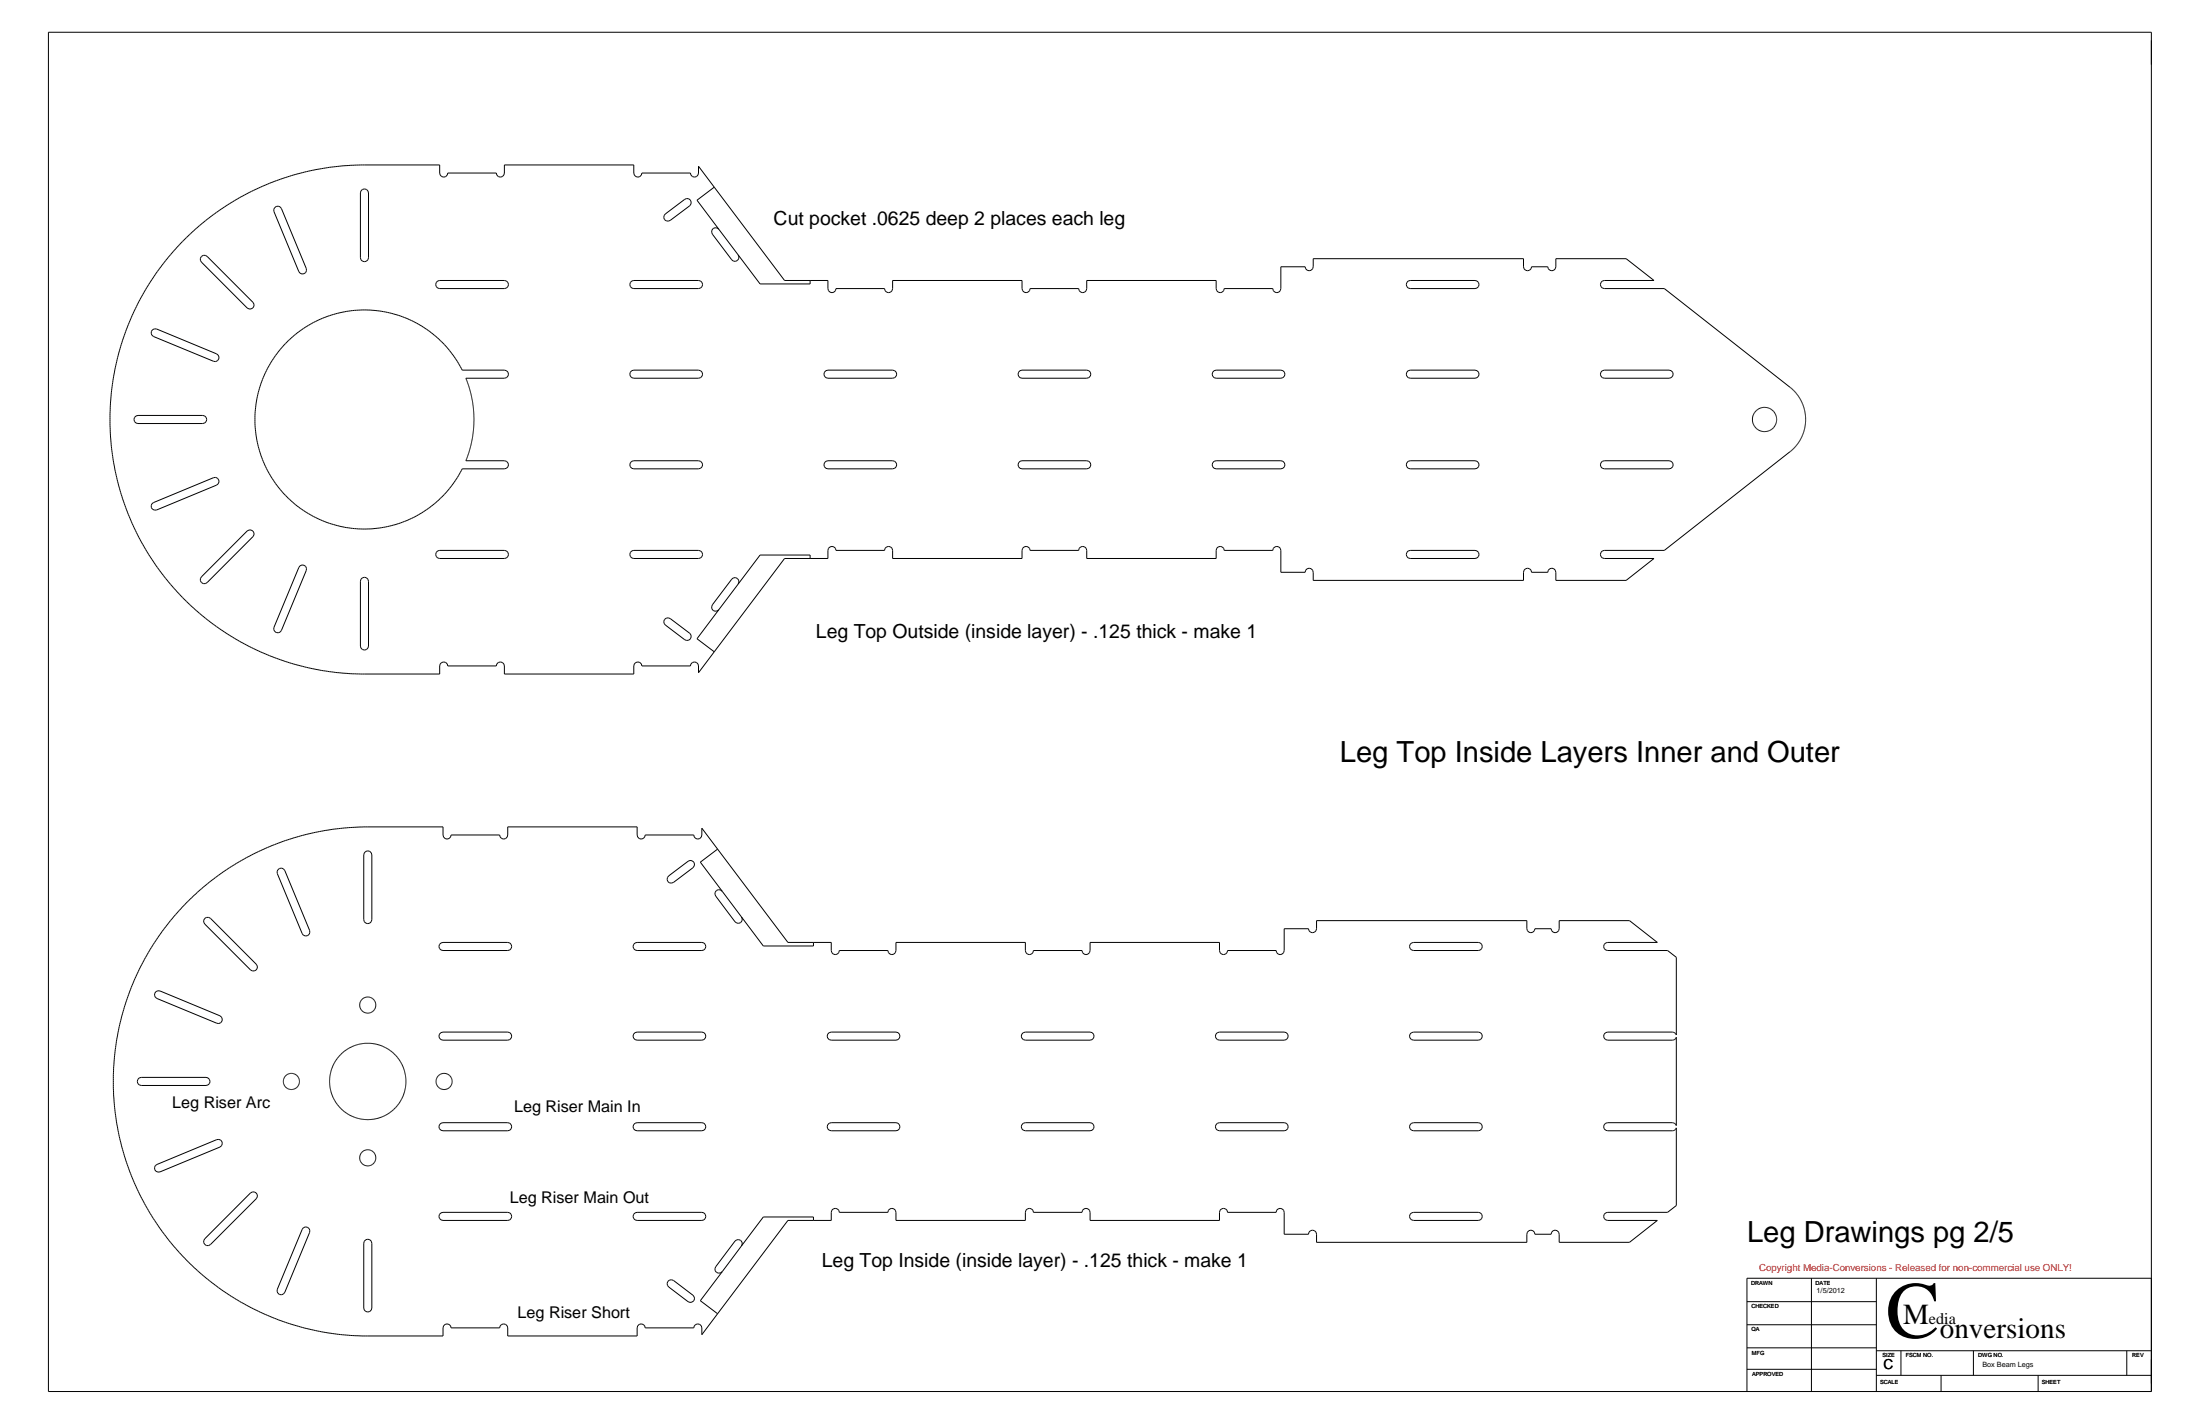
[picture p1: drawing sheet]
<svg xmlns="http://www.w3.org/2000/svg" width="864mm" height="559mm" viewBox="0 0 864 559" stroke-linecap="round" stroke-linejoin="round" font-family="sans-serif">
<g fill="none" stroke="#000" stroke-width=".39">
<path d="M19 12.7h825.5v533.4h-825.5zM141.7 74.9a1.6 1.6 0 0 1 1.8-.7 1.6 1.6 0 0 1 1.2 1.5v25.4a1.59 1.59 0 0 1-1.6 1.6 1.59 1.59 0 0 1-1.6-1.6v-25.4zM280.4 73.4l-6.8 5.2 8.6 11.4M71.1 95.3l5.5-5.3 4.1-3.4 5.5-4.1 6.5-4.1 10.9-5.5 7.9-3.1 5.1-1.5 6-1.5 6.7-1.1 12.2-1h31.1v3.2a1.59 1.59 0 0 0 1.6 1.6 1.59 1.59 0 0 0 1.6-1.6h19l.2 .8a1.58 1.58 0 0 0 1.8 .8 1.58 1.58 0 0 0 1.2-1.6v-3.2h50.8l.2 4a1.58 1.58 0 0 0 1.8 .8 1.58 1.58 0 0 0 1.2-1.6h19l.2 .8a1.58 1.58 0 0 0 1.8 .8 1.58 1.58 0 0 0 1.2-1.6v-2.7l33.8 44.9h17v3.1a1.59 1.59 0 0 0 1.6 1.6 1.59 1.59 0 0 0 1.6-1.6h19l.2 .8a1.58 1.58 0 0 0 1.8 .8 1.58 1.58 0 0 0 1.2-1.6v-3.1h50.8l.2 3.9a1.58 1.58 0 0 0 1.8 .8 1.58 1.58 0 0 0 1.2-1.6h19l.2 .8a1.58 1.58 0 0 0 1.8 .8 1.58 1.58 0 0 0 1.2-1.6v-3.1h50.8l.2 3.9a1.58 1.58 0 0 0 1.8 .8 1.58 1.58 0 0 0 1.2-1.6h19l.2 .8a1.58 1.58 0 0 0 1.8 .8 1.58 1.58 0 0 0 1.2-1.6v-8.5h9.5a1.59 1.59 0 0 0 1.6 1.6 1.59 1.59 0 0 0 1.6-1.6v-3.2h82.5l.3 4a1.58 1.58 0 0 0 1.7 .7 1.58 1.58 0 0 0 1.2-1.5h6.4l.2 .8a1.58 1.58 0 0 0 1.8 .7 1.58 1.58 0 0 0 1.1-1.5v-3.2h27.6l11 8.6h-19.5a1.59 1.59 0 0 0-1.6 1.6 1.59 1.59 0 0 0 1.6 1.5h23.5l50.1 39.4 2.3 2.4 1.6 2.9 1.1 3.2 .4 2.7-.3 3.9-.9 2.9-1.7 3.2-2.1 2.5-50.5 39.7h-23.5a1.59 1.59 0 0 0-1.6 1.6 1.59 1.59 0 0 0 1.6 1.6h19.5l-11 8.6h-27.6v-3.2a1.59 1.59 0 0 0-1.5-1.6 1.59 1.59 0 0 0-1.6 1.6h-6.4l-.2-.8a1.58 1.58 0 0 0-1.8-.8 1.58 1.58 0 0 0-1.2 1.6v3.2h-82.5l-.2-4a1.58 1.58 0 0 0-1.8-.8 1.58 1.58 0 0 0-1.2 1.6h-9.5v-8.6a1.59 1.59 0 0 0-1.6-1.6 1.59 1.59 0 0 0-1.6 1.6h-19l-.2-.8a1.6 1.6 0 0 0-1.8-.7 1.6 1.6 0 0 0-1.2 1.5v3.2h-50.8l-.2-4a1.6 1.6 0 0 0-1.8-.7 1.6 1.6 0 0 0-1.2 1.5h-19l-.2-.8a1.6 1.6 0 0 0-1.8-.7 1.6 1.6 0 0 0-1.2 1.5v3.2h-50.8l-.2-4a1.6 1.6 0 0 0-1.8-.7 1.6 1.6 0 0 0-1.2 1.5h-19l-.2-.8a1.6 1.6 0 0 0-1.8-.7 1.6 1.6 0 0 0-1.2 1.5v3.2h-17l-33.8 44.8v-2.7a1.59 1.59 0 0 0-1.6-1.5 1.59 1.59 0 0 0-1.6 1.5h-19l-.2-.8a1.6 1.6 0 0 0-1.8-.7 1.6 1.6 0 0 0-1.2 1.5v3.2h-50.8l-.2-4a1.6 1.6 0 0 0-1.8-.7 1.6 1.6 0 0 0-1.2 1.5h-19l-.2-.8a1.6 1.6 0 0 0-1.8-.7 1.6 1.6 0 0 0-1.2 1.5v3.2h-32.6a102.4 102.4 0 0 1-27.8-4.9l-10-3.8-7.5-3.8-8.5-5.2-5.5-4.1-6.9-6.1-6.8-7.2-5.7-7.3-3.3-5.1a102 102 0 0 1-8.4-17.2l-3.1-9.5-1.6-7.4a92.4 92.4 0 0 1-1.7-16l.1-6.1a99.3 99.3 0 0 1 15.5-49.8l6.2-8.8zM107.8 81.5a1.55 1.55 0 0 1 2.7 .4l9.7 23.5a1.58 1.58 0 0 1-.8 2 1.58 1.58 0 0 1-2.1-.8l-9.7-23.5-.2-.8zM261.2 83.9l7.6-5.7a1.6 1.6 0 0 1 2.2 .3 1.6 1.6 0 0 1-.3 2.3l-7.6 5.7a1.59 1.59 0 0 1-2.2-.3 1.59 1.59 0 0 1 .3-2.3zM282.2 90l16.2 21.4h19.6v-1.3M282.2 90a1.59 1.59 0 0 0-2.2-.3 1.59 1.59 0 0 0-.3 2.2l7.5 10a1.59 1.59 0 0 0 2.2 .3 1.59 1.59 0 0 0 .4-2.2M79.1 100.6l.7-.4h.8l.7 .4 18 18a1.59 1.59 0 0 1 0 2.2 1.59 1.59 0 0 1-2.3 .1l-17.9-18-.4-.7v-.9zM171.8 110.3l.8-.2h25.4a1.59 1.59 0 0 1 1.6 1.6 1.59 1.59 0 0 1-1.6 1.5h-25.4a1.6 1.6 0 0 1-1.5-1.1 1.6 1.6 0 0 1 .7-1.8zM248 110.3l.8-.2h25.4a1.59 1.59 0 0 1 1.6 1.6 1.59 1.59 0 0 1-1.6 1.5h-25.4a1.6 1.6 0 0 1-1.5-1.1 1.6 1.6 0 0 1 .7-1.8zM552.8 110.3l.8-.2h25.4a1.59 1.59 0 0 1 1.6 1.6 1.59 1.59 0 0 1-1.6 1.5h-25.4a1.6 1.6 0 0 1-1.5-1.1 1.6 1.6 0 0 1 .7-1.8z"/>
<path d="M59.9 129.3l1.6-.2 23.5 9.8a1.58 1.58 0 0 1 .9 2 1.58 1.58 0 0 1-2.1 .9l-23.5-9.7a1.62 1.62 0 0 1-.4-2.8zM113.2 133.7a43.2 43.2 0 0 1 46.2-8.9l4.2 2 4.5 2.9a42.7 42.7 0 0 1 13.3 15.5h16.6a1.59 1.59 0 0 1 1.6 1.6 1.59 1.59 0 0 1-1.6 1.6h-15.1l2.2 7.1 .7 4 .3 4.3-.1 3.6-.7 5.1-1.2 5-1.2 3.3h15.1a1.59 1.59 0 0 1 1.6 1.6 1.59 1.59 0 0 1-1.6 1.6h-16.6a43.1 43.1 0 0 1-32.3 23.2l-3 .3a43.2 43.2 0 0 1-37.9-17.8l-1.7-2.5a43 43 0 0 1-6-16.5 42.9 42.9 0 0 1 3.1-23.2 43.1 43.1 0 0 1 9.6-13.8zM248 145.5l.8-.3h25.4a1.59 1.59 0 0 1 1.6 1.6 1.59 1.59 0 0 1-1.6 1.6h-25.4a1.6 1.6 0 0 1-1.5-1.2 1.6 1.6 0 0 1 .7-1.7zM324.2 145.5l.8-.3h25.4a1.59 1.59 0 0 1 1.6 1.6 1.59 1.59 0 0 1-1.6 1.6h-25.4a1.6 1.6 0 0 1-1.5-1.2 1.6 1.6 0 0 1 .7-1.7zM400.4 145.5l.8-.3h25.4a1.59 1.59 0 0 1 1.6 1.6 1.59 1.59 0 0 1-1.6 1.6h-25.4a1.6 1.6 0 0 1-1.5-1.2 1.6 1.6 0 0 1 .7-1.7zM476.6 145.5l.8-.3h25.4a1.59 1.59 0 0 1 1.6 1.6 1.59 1.59 0 0 1-1.6 1.6h-25.4a1.6 1.6 0 0 1-1.5-1.2 1.6 1.6 0 0 1 .7-1.7zM552.8 145.5l.8-.3h25.4a1.59 1.59 0 0 1 1.6 1.6 1.59 1.59 0 0 1-1.6 1.6h-25.4a1.6 1.6 0 0 1-1.5-1.2 1.6 1.6 0 0 1 .7-1.7zM629 145.5l.8-.3h25.4a1.59 1.59 0 0 1 1.6 1.6 1.59 1.59 0 0 1-1.6 1.6h-25.4a1.6 1.6 0 0 1-1.5-1.2 1.6 1.6 0 0 1 .7-1.7zM52.8 163.8l.6-.6 .8-.2h25.4a1.59 1.59 0 0 1 1.6 1.6 1.59 1.59 0 0 1-1.7 1.6h-25.4a1.59 1.59 0 0 1-1.3-2.4zM59.6 197.7l24.2-10.2a1.58 1.58 0 0 1 2.1 .8 1.58 1.58 0 0 1-.9 2.1l-23.5 9.7a1.6 1.6 0 0 1-1.9-.5 1.6 1.6 0 0 1 0-1.9zM248 181l.8-.2h25.4a1.59 1.59 0 0 1 1.6 1.6 1.59 1.59 0 0 1-1.6 1.6h-25.4a1.6 1.6 0 0 1-1.5-1.2 1.6 1.6 0 0 1 .7-1.8zM324.2 181l.8-.2h25.4a1.59 1.59 0 0 1 1.6 1.6 1.59 1.59 0 0 1-1.6 1.6h-25.4a1.6 1.6 0 0 1-1.5-1.2 1.6 1.6 0 0 1 .7-1.8z"/>
<path d="M400.4 181l.8-.2h25.4a1.59 1.59 0 0 1 1.6 1.6 1.59 1.59 0 0 1-1.6 1.6h-25.4a1.6 1.6 0 0 1-1.5-1.2 1.6 1.6 0 0 1 .7-1.8zM476.6 181l.8-.2h25.4a1.59 1.59 0 0 1 1.6 1.6 1.59 1.59 0 0 1-1.6 1.6h-25.4a1.6 1.6 0 0 1-1.5-1.2 1.6 1.6 0 0 1 .7-1.8zM552.8 181l.8-.2h25.4a1.59 1.59 0 0 1 1.6 1.6 1.59 1.59 0 0 1-1.6 1.6h-25.4a1.6 1.6 0 0 1-1.5-1.2 1.6 1.6 0 0 1 .7-1.8zM629 181l.8-.2h25.4a1.59 1.59 0 0 1 1.6 1.6 1.59 1.59 0 0 1-1.6 1.6h-25.4a1.6 1.6 0 0 1-1.5-1.2 1.6 1.6 0 0 1 .7-1.8zM97 208.4a1.59 1.59 0 0 1 2.3 0 1.59 1.59 0 0 1 0 2.2l-18 18a1.59 1.59 0 0 1-2.2 0 1.59 1.59 0 0 1 0-2.2zM171.8 216.2l.8-.2h25.4a1.59 1.59 0 0 1 1.6 1.6 1.59 1.59 0 0 1-1.6 1.6h-25.4a1.6 1.6 0 0 1-1.5-1.2 1.6 1.6 0 0 1 .7-1.8zM248 216.2l.8-.2h25.4a1.59 1.59 0 0 1 1.6 1.6 1.59 1.59 0 0 1-1.6 1.6h-25.4a1.6 1.6 0 0 1-1.5-1.2 1.6 1.6 0 0 1 .7-1.8zM318 219.2v-1.4h-19.6l-16.2 21.4M552.8 216.2l.8-.2h25.4a1.59 1.59 0 0 1 1.6 1.6 1.59 1.59 0 0 1-1.6 1.6h-25.4a1.6 1.6 0 0 1-1.5-1.2 1.6 1.6 0 0 1 .7-1.8zM117.8 222a1.59 1.59 0 0 1 1.9 0 1.59 1.59 0 0 1 .5 1.9l-9.7 23.5a1.58 1.58 0 0 1-2.1 .8 1.58 1.58 0 0 1-.8-2.1l9.7-23.4zM141.7 227.3a1.6 1.6 0 0 1 1.8-.7 1.6 1.6 0 0 1 1.2 1.5v25.4a1.59 1.59 0 0 1-1.6 1.6 1.59 1.59 0 0 1-1.6-1.6v-25.4zM282.2 239.2l-8.6 11.5 6.8 5.1"/>
<path d="M289.8 229.2a1.59 1.59 0 0 0-.4-2.2 1.59 1.59 0 0 0-2.2 .3l-7.5 10a1.59 1.59 0 0 0 .3 2.3 1.59 1.59 0 0 0 2.2-.4M260.9 243.1l.6-.5 .8-.2 .8 .3 7.6 5.8a1.6 1.6 0 0 1 .3 2.2 1.6 1.6 0 0 1-2.2 .3l-7.6-5.7-.5-.7-.1-.8zM143 334.7a1.58 1.58 0 0 1 1.8-.8 1.58 1.58 0 0 1 1.2 1.6v25.4a1.59 1.59 0 0 1-1.6 1.6 1.59 1.59 0 0 1-1.6-1.6v-25.5zM281.7 333.2l27.6 36.6h17v3.2a1.59 1.59 0 0 0 1.6 1.6 1.59 1.59 0 0 0 1.6-1.6h19a1.59 1.59 0 0 0 1.6 1.6 1.59 1.59 0 0 0 1.6-1.6v-3.2h50.8v3.2a1.59 1.59 0 0 0 1.6 1.6 1.59 1.59 0 0 0 1.6-1.6h19a1.59 1.59 0 0 0 1.6 1.6 1.59 1.59 0 0 0 1.6-1.6v-3.2h50.8v3.2a1.59 1.59 0 0 0 1.6 1.6 1.59 1.59 0 0 0 1.6-1.6h19a1.59 1.59 0 0 0 1.6 1.6 1.59 1.59 0 0 0 1.6-1.6v-8.6h9.5a1.59 1.59 0 0 0 1.6 1.6 1.59 1.59 0 0 0 1.6-1.6v-3.1h82.6v3.1a1.59 1.59 0 0 0 1.5 1.6 1.59 1.59 0 0 0 1.6-1.6h6.4a1.59 1.59 0 0 0 1.6 1.6 1.59 1.59 0 0 0 1.6-1.6v-3.1h27.6l10.9 8.5h-19.5a1.59 1.59 0 0 0-1.6 1.6 1.59 1.59 0 0 0 1.6 1.6h23.5l3.4 2.7v30.4l-.6-.8-.9-.3h-25.4a1.59 1.59 0 0 0-1.6 1.6 1.59 1.59 0 0 0 1.6 1.6h25.4l.9-.3 .6-.9v34.7l-.6-.8-.9-.3h-25.4a1.59 1.59 0 0 0-1.6 1.6 1.59 1.59 0 0 0 1.6 1.5h25.4l.9-.3 .6-.8v30.5l-3.4 2.6h-23.5a1.59 1.59 0 0 0-1.6 1.6 1.59 1.59 0 0 0 1.6 1.6h19.5l-10.9 8.6h-27.6v-3.2a1.59 1.59 0 0 0-1.6-1.6 1.59 1.59 0 0 0-1.6 1.6h-6.4a1.59 1.59 0 0 0-1.6-1.6 1.59 1.59 0 0 0-1.5 1.6v3.2h-82.6v-3.2a1.59 1.59 0 0 0-1.6-1.6 1.59 1.59 0 0 0-1.6 1.6h-9.5v-8.6a1.59 1.59 0 0 0-1.6-1.5 1.59 1.59 0 0 0-1.6 1.5h-19a1.59 1.59 0 0 0-1.6-1.5 1.59 1.59 0 0 0-1.6 1.5v3.2h-50.8v-3.2a1.59 1.59 0 0 0-1.6-1.5 1.59 1.59 0 0 0-1.6 1.5h-19a1.59 1.59 0 0 0-1.6-1.5 1.59 1.59 0 0 0-1.6 1.5v3.2h-50.8v-3.2a1.59 1.59 0 0 0-1.6-1.5 1.59 1.59 0 0 0-1.6 1.5h-19a1.59 1.59 0 0 0-1.6-1.5 1.59 1.59 0 0 0-1.6 1.5v3.2h-17l-27.6 36.6M281.7 333.2l-6.2-8.2v2.7a1.59 1.59 0 0 1-1.6 1.6 1.59 1.59 0 0 1-1.6-1.6h-19a1.59 1.59 0 0 1-1.6 1.6 1.59 1.59 0 0 1-1.6-1.6v-3.2h-50.8v3.2a1.59 1.59 0 0 1-1.6 1.6 1.59 1.59 0 0 1-1.6-1.6h-19a1.59 1.59 0 0 1-1.6 1.6 1.59 1.59 0 0 1-1.6-1.6v-3.2h-31.1l-6.1 .3-9.1 1.1-7.4 1.5-8.1 2.4-6.4 2.5a96.2 96.2 0 0 0-14.9 7.8l-5.6 3.8-4.9 3.8-8.8 8.4-7.8 9.4-3.5 5-3.5 5.9-5.2 11.1-2.5 7.2-1.8 6.6-1.5 7.5-.8 6.1-.4 12.2a100.3 100.3 0 0 0 4.9 28.4l2.7 7.2 3.2 6.9 3.7 6.7 4.2 6.3a99 99 0 0 0 23.8 23.6l7.7 4.9a102.5 102.5 0 0 0 14.5 6.8l9.5 3a99.2 99.2 0 0 0 23.4 3.4h31.8v-3.2a1.59 1.59 0 0 1 1.6-1.6 1.59 1.59 0 0 1 1.6 1.6h19a1.59 1.59 0 0 1 1.6-1.6 1.59 1.59 0 0 1 1.6 1.6v3.2h50.8v-3.2a1.59 1.59 0 0 1 1.6-1.6 1.59 1.59 0 0 1 1.6 1.6h19a1.59 1.59 0 0 1 1.6-1.6 1.59 1.59 0 0 1 1.6 1.6v2.6l6.2-8.2M281.7 333.2l-6.8 5.1 24.7 32.9h19.7v-1.4M109.1 341.3a1.55 1.55 0 0 1 2.7 .3l9.7 23.5a1.58 1.58 0 0 1-.8 2.1 1.58 1.58 0 0 1-2.1-.8l-9.7-23.5-.1-.8zM262.5 343.7l7.6-5.7a1.59 1.59 0 0 1 2.2 .3 1.59 1.59 0 0 1-.3 2.2l-7.6 5.7a1.59 1.59 0 0 1-2.2-.3 1.59 1.59 0 0 1 .3-2.2zM283.5 349.8a1.59 1.59 0 0 0-2.2-.4 1.59 1.59 0 0 0-.3 2.3l7.5 10a1.59 1.59 0 0 0 2.2 .3 1.59 1.59 0 0 0 .3-2.2M80.4 360.4l.7-.4h.8l.7 .4 18 18a1.59 1.59 0 0 1 0 2.2 1.59 1.59 0 0 1-2.3 0l-17.9-18-.4-.7v-.8zM173.1 370l.8-.2h25.4a1.59 1.59 0 0 1 1.6 1.6 1.59 1.59 0 0 1-1.6 1.6h-25.4a1.59 1.59 0 0 1-1.5-1.2 1.59 1.59 0 0 1 .7-1.8zM249.3 370l.8-.2h25.4a1.59 1.59 0 0 1 1.6 1.6 1.59 1.59 0 0 1-1.6 1.6h-25.4a1.59 1.59 0 0 1-1.5-1.2 1.59 1.59 0 0 1 .7-1.8z"/>
<path d="M553.5 370.6l.6-.6 .8-.2h25.4a1.59 1.59 0 0 1 1.6 1.6 1.59 1.59 0 0 1-1.6 1.6h-25.4a1.59 1.59 0 0 1-1.4-2.4zM61.3 389.1l1.5-.2 23.5 9.7a1.58 1.58 0 0 1 .9 2.1 1.58 1.58 0 0 1-2.1 .8l-23.5-9.7a1.62 1.62 0 0 1-.3-2.7zM173.1 405.2l.8-.2h25.4a1.59 1.59 0 0 1 1.6 1.6 1.59 1.59 0 0 1-1.6 1.6h-25.4a1.59 1.59 0 0 1-1.5-1.2 1.59 1.59 0 0 1 .7-1.8zM249.3 405.2l.8-.2h25.4a1.59 1.59 0 0 1 1.6 1.6 1.59 1.59 0 0 1-1.6 1.6h-25.4a1.59 1.59 0 0 1-1.5-1.2 1.59 1.59 0 0 1 .7-1.8zM324.9 405.8l.6-.6 .8-.2h25.4a1.59 1.59 0 0 1 1.6 1.6 1.59 1.59 0 0 1-1.6 1.6h-25.4a1.59 1.59 0 0 1-1.4-2.4zM401.1 405.8l.6-.6 .8-.2h25.4a1.59 1.59 0 0 1 1.6 1.6 1.59 1.59 0 0 1-1.6 1.6h-25.4a1.59 1.59 0 0 1-1.4-2.4zM477.3 405.8l.6-.6 .8-.2h25.4a1.59 1.59 0 0 1 1.6 1.6 1.59 1.59 0 0 1-1.6 1.6h-25.4a1.59 1.59 0 0 1-1.4-2.4zM553.5 405.8l.6-.6 .8-.2h25.4a1.59 1.59 0 0 1 1.6 1.6 1.59 1.59 0 0 1-1.6 1.6h-25.4a1.59 1.59 0 0 1-1.4-2.4zM54.7 423l.8-.2h25.4a1.59 1.59 0 0 1 1.6 1.6 1.59 1.59 0 0 1-1.6 1.6h-25.4a1.59 1.59 0 0 1-1.6-1.2 1.59 1.59 0 0 1 .8-1.8zM61 457.4l24.1-10.2a1.58 1.58 0 0 1 2.1 .9 1.58 1.58 0 0 1-.9 2l-23.5 9.8a1.6 1.6 0 0 1-1.8-.5 1.6 1.6 0 0 1 0-2zM173.1 440.8l.8-.2h25.4a1.59 1.59 0 0 1 1.6 1.6 1.59 1.59 0 0 1-1.6 1.5h-25.4a1.59 1.59 0 0 1-1.5-1.1 1.59 1.59 0 0 1 .7-1.8zM249.3 440.8l.8-.2h25.4a1.59 1.59 0 0 1 1.6 1.6 1.59 1.59 0 0 1-1.6 1.5h-25.4a1.59 1.59 0 0 1-1.5-1.1 1.59 1.59 0 0 1 .7-1.8z"/>
<path d="M324.9 441.4l.6-.6 .8-.2h25.4a1.59 1.59 0 0 1 1.6 1.6 1.59 1.59 0 0 1-1.6 1.5h-25.4a1.59 1.59 0 0 1-1.4-2.3zM401.1 441.4l.6-.6 .8-.2h25.4a1.59 1.59 0 0 1 1.6 1.6 1.59 1.59 0 0 1-1.6 1.5h-25.4a1.59 1.59 0 0 1-1.4-2.3zM477.3 441.4l.6-.6 .8-.2h25.4a1.59 1.59 0 0 1 1.6 1.6 1.59 1.59 0 0 1-1.6 1.5h-25.4a1.59 1.59 0 0 1-1.4-2.3zM553.5 441.4l.6-.6 .8-.2h25.4a1.59 1.59 0 0 1 1.6 1.6 1.59 1.59 0 0 1-1.6 1.5h-25.4a1.59 1.59 0 0 1-1.4-2.3zM98.3 468.1a1.6 1.6 0 0 1 2.3 .1 1.6 1.6 0 0 1 0 2.2l-18 18a1.59 1.59 0 0 1-2.2 0 1.59 1.59 0 0 1 0-2.3zM173.1 476l.8-.3h25.4a1.59 1.59 0 0 1 1.6 1.6 1.59 1.59 0 0 1-1.6 1.6h-25.4a1.59 1.59 0 0 1-1.5-1.2 1.59 1.59 0 0 1 .7-1.7zM249.3 476l.8-.3h25.4a1.59 1.59 0 0 1 1.6 1.6 1.59 1.59 0 0 1-1.6 1.6h-25.4a1.59 1.59 0 0 1-1.5-1.2 1.59 1.59 0 0 1 .7-1.7zM319.3 478.9v-1.3h-19.7l-8.6 11.3M553.5 476.5l.6-.5 .8-.3h25.4a1.59 1.59 0 0 1 1.6 1.6 1.59 1.59 0 0 1-1.6 1.6h-25.4a1.59 1.59 0 0 1-1.4-2.4zM119.1 481.8a1.59 1.59 0 0 1 1.9 0 1.59 1.59 0 0 1 .5 1.8l-9.7 23.5a1.58 1.58 0 0 1-2.1 .9 1.58 1.58 0 0 1-.8-2.1zM143.6 486.5a1.59 1.59 0 0 1 2.4 1.4v25.4a1.59 1.59 0 0 1-1.6 1.6 1.59 1.59 0 0 1-1.6-1.6v-25.5l.2-.7zM283.5 499l-8.6 11.4 6.8 5.1"/>
<path d="M291 488.9a1.59 1.59 0 0 0-.3-2.2 1.59 1.59 0 0 0-2.2 .3l-7.5 10.1a1.6 1.6 0 0 0 .3 2.2 1.6 1.6 0 0 0 2.2-.3M291 488.9l-7.5 10.1M262.2 502.8l.6-.5 .9-.1 .7 .3 7.6 5.8a1.59 1.59 0 0 1 .3 2.2 1.59 1.59 0 0 1-2.2 .3l-7.6-5.8-.5-.6-.1-.8zM685.8 519.9h50.8M685.8 510.8h50.8M711.1 501.6v44.5M736.6 501.6v44.5M844.5 501.6h-158.7v44.5M685.8 528.9h50.8M685.8 537.3h50.8M736.6 539.7h107.9M736.6 530.1h107.9"/>
<path d="M746.2 530.1v9.6M762 539.7v6.4M774.7 530.1v9.6M800.1 539.7v6.4M834.9 530.1v9.6"/>
<circle cx="692.6" cy="164.6" r="4.8"/>
<circle cx="144.4" cy="394.4" r="3.2"/>
<circle cx="114.4" cy="424.4" r="3.2"/>
<circle cx="144.4" cy="424.4" r="15"/>
<circle cx="174.3" cy="424.4" r="3.2"/>
<circle cx="144.4" cy="454.4" r="3.2"/>
</g>
<text font-size="31.8" x="740.3" y="525">C</text>
<g font-size="11.4">
<text x="526" y="298.9">Leg Top Inside Layers Inner and Outer</text>
<text x="685.8" y="487.3">Leg Drawings pg 2/5</text>
<text x="747.1" y="519.6">M</text>
<text x="761.5" y="524.9">onversions</text>
</g>
<g font-size="7.6">
<text x="303.7" y="88.3">Cut pocket .0625 deep 2 places each leg</text>
<text x="320.3" y="250.4">Leg Top Outside (inside layer) - .125 thick - make 1</text>
<text x="322.6" y="497.4">Leg Top Inside (inside layer) - .125 thick - make 1</text>
</g>
<g font-size="6.4">
<text x="67.6" y="434.8">Leg Riser Arc</text>
<text x="201.8" y="436.3">Leg Riser Main In</text>
<text x="200.1" y="472.3">Leg Riser Main Out</text>
<text x="203.2" y="517.1">Leg Riser Short</text>
</g>
<text font-size="6.3" x="757.2" y="519.6">edia</text>
<text font-size="5.4" x="739.4" y="537.4">C</text>
<text font-size="3.8" fill="#f00" x="690.5" y="498.6">Copyright Media-Conversions - Released for non-commercial use ONLY!</text>
<g font-size="2.8">
<text x="713.1" y="507.3">1/5/2012</text>
<text x="778.2" y="536.6">Box Beam Legs</text>
</g>
<g font-size="2.2">
<text x="687.4" y="504.1">DRAWN</text>
<text x="712.7" y="504.2">DATE</text>
<text x="687.5" y="513.3">CHECKED</text>
<text x="687.5" y="522.3">QA</text>
<text x="687.7" y="531.5">MFG</text>
<text x="738.9" y="532.4">SIZE</text>
<text x="748.1" y="532.4">FSCM NO.</text>
<text x="776.6" y="532.4">DWG NO.</text>
<text x="837" y="532.4">REV</text>
<text x="687.7" y="540">APPROVED</text>
<text x="738" y="543.2">SCALE</text>
<text x="801.5" y="543.2">SHEET</text>
</g>
</svg>
